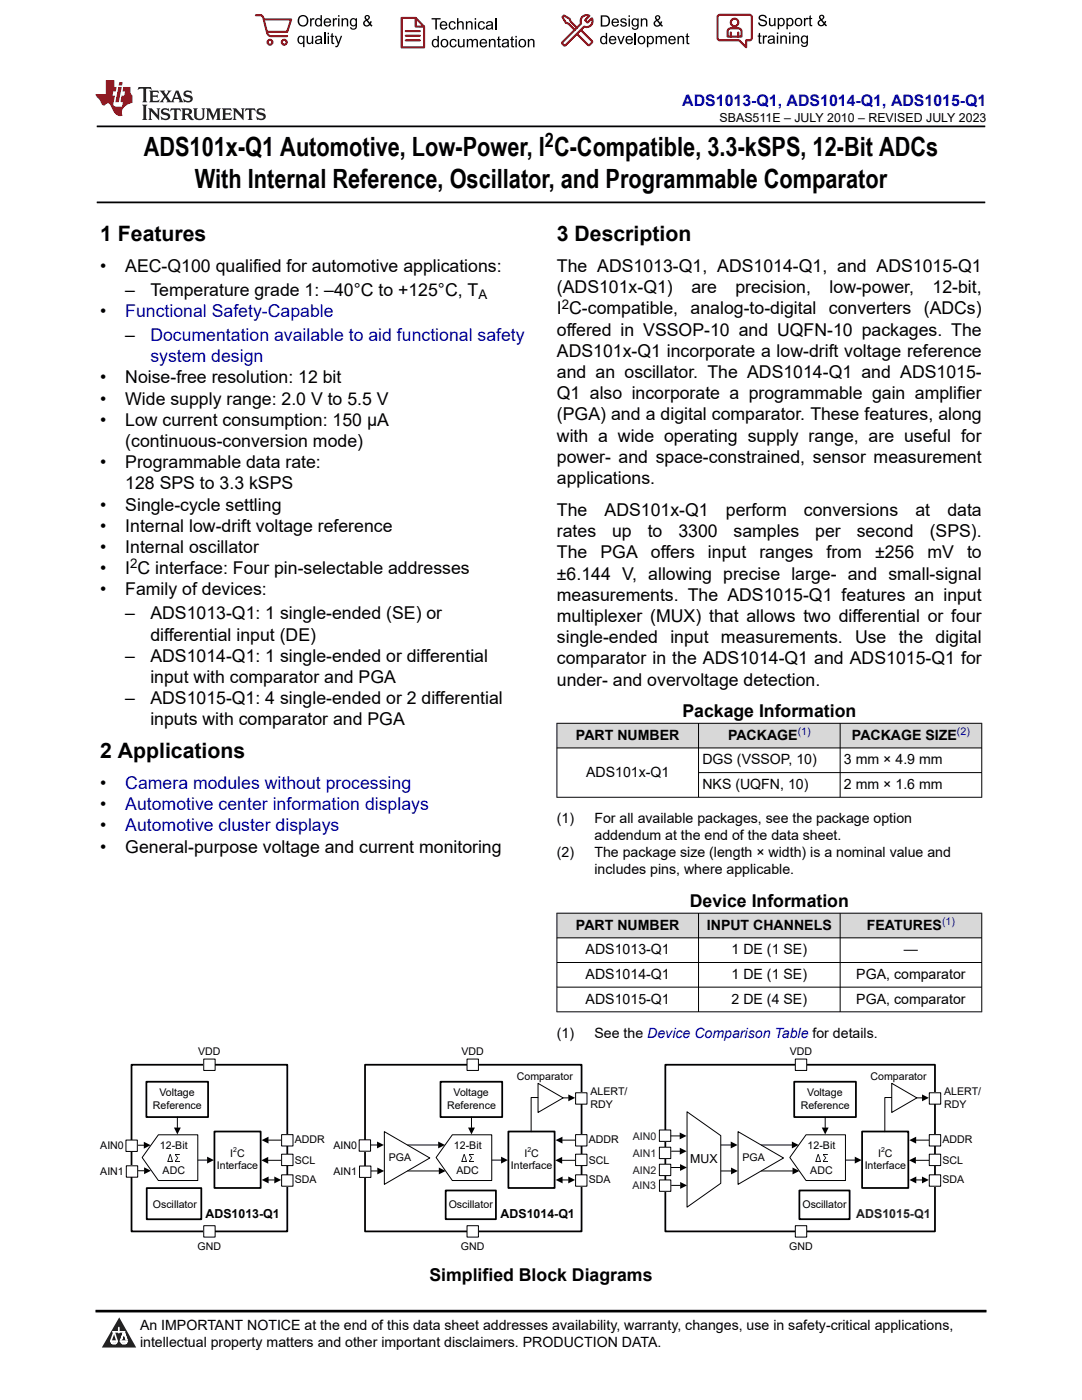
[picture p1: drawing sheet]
<svg xmlns="http://www.w3.org/2000/svg" width="216mm" height="279mm" viewBox="0 0 216 279" stroke-linecap="round" stroke-linejoin="round" font-family="sans-serif">
<path d="M19.3 25.2h177.3M19.3 40.4h177.3" fill="none" stroke="#000" stroke-width=".35"/>
<g fill="#d8d8d8">
<path d="M111.1 144.3h84.8v5h-84.8z" fill-rule="evenodd"/>
<path d="M111.2 144.4h28.1v4.8h-28.1z" fill-rule="evenodd"/>
<path d="M139.4 144.4h28.2v4.8h-28.2z" fill-rule="evenodd"/>
<path d="M167.7 144.4h28.1v4.8h-28.1z" fill-rule="evenodd"/>
</g>
<path d="M111.1 144.3h84.9M111.1 149.3h84.9M111.1 159.1h84.9M111.1 144.3v14.9M139.4 144.3v14.9M139.4 154.2h56.6M167.6 144.3v14.9M195.9 144.3v14.9" fill="none" stroke="#000" stroke-width=".2"/>
<g fill="#d8d8d8">
<path d="M111.1 182.2h84.8v5h-84.8z" fill-rule="evenodd"/>
<path d="M111.2 182.3h28.1v4.8h-28.1z" fill-rule="evenodd"/>
<path d="M139.4 182.3h28.2v4.8h-28.2z" fill-rule="evenodd"/>
<path d="M167.7 182.3h28.1v4.8h-28.1z" fill-rule="evenodd"/>
</g>
<g fill="none" stroke="#000" stroke-width=".2">
<path d="M111.1 182.2h84.9M111.1 187.2h84.9M111.1 192.1h84.9M111.1 197h84.9M111.1 182.2v19.8M139.4 182.2v19.8M167.6 182.2v19.8M195.9 182.2v19.8M111.1 201.9h84.9M26.8 233.6h2M35.4 222.9v2.1M39.2 231.5h2.1"/>
<path d="M53.5 231.6h2.9M53.6 227.5h2.9"/>
</g>
<path d="M26.2 212.5h31.1v33.3h-31.1zM72.8 212.5h43.2v33.3h-43.2zM132.8 212.5h53.8v33.3h-53.8zM29.3 237.1h10.9v6.2h-10.9z" fill="none" stroke="#000" stroke-width=".35"/>
<path d="M28.8 233l1.3 .6-1.3 .7zM34.7 225h1.4l-.7 1.4zM41.3 230.8l1.4 .7-1.4 .7zM52.2 231.6l1.3-.7v1.3zM52.2 227.5l1.4-.6v1.3z" fill="#000"/>
<path d="M40.7 211.4h2.2v2.2h-2.2z" fill-rule="evenodd" fill="#fff"/>
<path d="M40.7 211.4h2.2v2.2h-2.2z" fill="none" stroke="#000" stroke-width=".2"/>
<path d="M56.2 226.4h2.3v2.3h-2.3z" fill-rule="evenodd" fill="#fff"/>
<path d="M56.2 226.4h2.3v2.3h-2.3z" fill="none" stroke="#000" stroke-width=".2"/>
<path d="M56.2 230.3h2.3v2.3h-2.3z" fill-rule="evenodd" fill="#fff"/>
<path d="M56.2 230.3h2.3v2.3h-2.3z" fill="none" stroke="#000" stroke-width=".2"/>
<path d="M56.2 234.5h2.3v2.2h-2.3z" fill-rule="evenodd" fill="#fff"/>
<path d="M27.1 228.6h1.6M56.2 234.5h2.3v2.2h-2.3z" fill="none" stroke="#000" stroke-width=".2"/>
<path d="M28.7 227.9l1.4 .7-1.4 .6z" fill="#000"/>
<path d="M25.1 227.5h2.3v2.3h-2.3z" fill-rule="evenodd" fill="#fff"/>
<path d="M25.1 227.5h2.3v2.3h-2.3z" fill="none" stroke="#000" stroke-width=".2"/>
<path d="M25.2 232.7h2.3v2.2h-2.3z" fill-rule="evenodd" fill="#fff"/>
<path d="M25.2 232.7h2.3v2.2h-2.3z" fill="none" stroke="#000" stroke-width=".2"/>
<path d="M42.8 225.8h9.2v11.3h-9.2z" fill="none" stroke="#000" stroke-width=".35"/>
<path d="M40.7 244.6h2.2v2.3h-2.2z" fill-rule="evenodd" fill="#fff"/>
<path d="M40.7 244.6h2.2v2.3h-2.2z" fill="none" stroke="#000" stroke-width=".2"/>
<path d="M31.6 226.5h7.9v9.1h-7.9l-3.2-4.6z" fill-rule="evenodd" fill="#fff"/>
<path d="M31.6 226.5h7.9v9.1h-7.9l-3.2-4.6z" fill="none" stroke="#000" stroke-width=".2"/>
<path d="M29.2 215.9h12.3v7h-12.3zM88.9 237.6h10.1v5.7h-10.1z" fill="none" stroke="#000" stroke-width=".35"/>
<path d="M107.4 216.2l5 2.9-5 2.9z" fill="#fff"/>
<path d="M107.3 219h-1.3v6.9M107.4 216.2l5 2.9-5 2.9zM112.4 219.1h1" fill="none" stroke="#000" stroke-width=".2"/>
<path d="M113.4 218.4l1.4 .7-1.4 .7z" fill="#000"/>
<path d="M114.9 218.1h2.2v2.3h-2.2z" fill-rule="evenodd" fill="#fff"/>
<path d="M114.9 218.1h2.2v2.3h-2.2z" fill="none" stroke="#000" stroke-width=".2"/>
<path d="M76.7 225.8l9.1 5.3-9.1 5.3z" fill="#fff"/>
<path d="M76.7 225.8l9.1 5.3-9.1 5.3zM134 236.6h1.7" fill="none" stroke="#000" stroke-width=".2"/>
<path d="M135.7 235.9l1.4 .7-1.4 .7z" fill="#000"/>
<path d="M131.6 225.5h2.2v2.3h-2.2z" fill-rule="evenodd" fill="#fff"/>
<path d="M131.6 225.5h2.2v2.3h-2.2zM133.9 233h1.8" fill="none" stroke="#000" stroke-width=".2"/>
<path d="M135.7 232.3l1.4 .7-1.4 .7z" fill="#000"/>
<path d="M131.6 229h2.2v2.2h-2.2z" fill-rule="evenodd" fill="#fff"/>
<path d="M131.6 229h2.2v2.2h-2.2z" fill="none" stroke="#000" stroke-width=".2"/>
<path d="M131.6 232.3h2.2v2.3h-2.2z" fill-rule="evenodd" fill="#fff"/>
<path d="M131.6 232.3h2.2v2.3h-2.2z" fill="none" stroke="#000" stroke-width=".2"/>
<path d="M131.6 235.5h2.3v2.3h-2.3z" fill-rule="evenodd" fill="#fff"/>
<path d="M53.5 235.5h1.2M73.3 233.7h2M73.6 228.5h1.6M131.6 235.5h2.3v2.3h-2.3zM133.9 226.7h1.7M134 229.7h1.6" fill="none" stroke="#000" stroke-width=".2"/>
<path d="M52.2 235.5l1.4-.7v1.4zM54.7 234.8l1.4 .7-1.4 .7zM75.2 227.8l1.4 .7-1.4 .7zM75.3 233l1.4 .7-1.4 .7zM135.6 226l1.4 .7-1.4 .7zM135.6 229.1l1.4 .6-1.4 .7z" fill="#000"/>
<path d="M71.7 227.5h2.2v2.2h-2.2z" fill-rule="evenodd" fill="#fff"/>
<path d="M71.7 227.5h2.2v2.2h-2.2z" fill="none" stroke="#000" stroke-width=".2"/>
<path d="M71.7 232.7h2.3v2.3h-2.3z" fill-rule="evenodd" fill="#fff"/>
<path d="M71.7 232.7h2.3v2.3h-2.3zM81.3 233.7h6.3M81.3 228.5h6.1" fill="none" stroke="#000" stroke-width=".2"/>
<path d="M87.4 227.8l1.4 .7-1.4 .7zM87.6 233l1.3 .7-1.3 .7z" fill="#000"/>
<path d="M137.1 221.9l6.7 4.7v9.6l-6.7 4.7z" fill-rule="evenodd" fill="#fff"/>
<path d="M97.9 231.5h2.1M112.2 231.6h2.9M112.2 227.5h2.9M137.1 221.9l6.7 4.7v9.6l-6.7 4.7z" fill="none" stroke="#000" stroke-width=".2"/>
<path d="M100 230.8l1.3 .7-1.3 .7zM110.8 231.6l1.4-.7v1.3zM110.9 227.5l1.3-.6v1.3z" fill="#000"/>
<path d="M114.8 226.4h2.3v2.3h-2.3z" fill-rule="evenodd" fill="#fff"/>
<path d="M114.8 226.4h2.3v2.3h-2.3z" fill="none" stroke="#000" stroke-width=".2"/>
<path d="M114.8 230.3h2.3v2.3h-2.3z" fill-rule="evenodd" fill="#fff"/>
<path d="M114.8 230.3h2.3v2.3h-2.3z" fill="none" stroke="#000" stroke-width=".2"/>
<path d="M114.8 234.5h2.3v2.2h-2.3z" fill-rule="evenodd" fill="#fff"/>
<path d="M114.8 234.5h2.3v2.2h-2.3z" fill="none" stroke="#000" stroke-width=".2"/>
<path d="M101.4 225.8h9.3v11.3h-9.3z" fill="none" stroke="#000" stroke-width=".35"/>
<path d="M90.3 226.5h7.8v9.1h-7.8l-3.3-4.6z" fill-rule="evenodd" fill="#fff"/>
<path d="M90.3 226.5h7.8v9.1h-7.8l-3.3-4.6zM94.1 222.9v2.1M112.1 235.5h1.3" fill="none" stroke="#000" stroke-width=".2"/>
<path d="M93.4 225h1.4l-.7 1.4zM110.9 235.5l1.4-.7v1.4zM113.4 234.8l1.4 .7-1.4 .7z" fill="#000"/>
<path d="M87.9 215.9h12.3v7h-12.3zM159.5 237.6h10v5.7h-10z" fill="none" stroke="#000" stroke-width=".35"/>
<path d="M177.9 216.2l5 2.9-5 2.9z" fill="#fff"/>
<path d="M177.9 219h-1.3v6.9M177.9 216.2l5 2.9-5 2.9zM182.9 219.1h1.1" fill="none" stroke="#000" stroke-width=".2"/>
<path d="M184 218.4l1.3 .7-1.3 .7z" fill="#000"/>
<path d="M185.4 218.1h2.3v2.3h-2.3z" fill-rule="evenodd" fill="#fff"/>
<path d="M185.4 218.1h2.3v2.3h-2.3z" fill="none" stroke="#000" stroke-width=".2"/>
<path d="M147.3 225.8l9 5.3-9 5.3z" fill="#fff"/>
<path d="M143.9 228.5h1.9M143.9 233.7h2M147.3 225.8l9 5.3-9 5.3zM151.9 233.7h6.2M151.9 228.5h6.1M168.5 231.5h2.1M182.8 231.6h2.8M182.8 227.5h2.9" fill="none" stroke="#000" stroke-width=".2"/>
<path d="M145.8 227.8l1.4 .7-1.4 .7zM145.9 233l1.3 .7-1.3 .7zM158 227.8l1.4 .7-1.4 .7zM158.1 233l1.4 .7-1.4 .7zM170.6 230.8l1.3 .7-1.3 .7zM181.4 231.6l1.4-.7v1.3zM181.4 227.5l1.4-.6v1.3z" fill="#000"/>
<path d="M185.4 226.4h2.3v2.3h-2.3z" fill-rule="evenodd" fill="#fff"/>
<path d="M185.4 226.4h2.3v2.3h-2.3z" fill="none" stroke="#000" stroke-width=".2"/>
<path d="M185.4 230.3h2.3v2.3h-2.3z" fill-rule="evenodd" fill="#fff"/>
<path d="M185.4 230.3h2.3v2.3h-2.3z" fill="none" stroke="#000" stroke-width=".2"/>
<path d="M185.4 234.5h2.3v2.2h-2.3z" fill-rule="evenodd" fill="#fff"/>
<path d="M185.4 234.5h2.3v2.2h-2.3z" fill="none" stroke="#000" stroke-width=".2"/>
<path d="M172 225.8h9.2v11.3h-9.2z" fill="none" stroke="#000" stroke-width=".35"/>
<path d="M160.8 226.5h7.9v9.1h-7.9l-3.2-4.6z" fill-rule="evenodd" fill="#fff"/>
<path d="M160.8 226.5h7.9v9.1h-7.9l-3.2-4.6zM164.7 222.9v2.1M182.7 235.5h1.3" fill="none" stroke="#000" stroke-width=".2"/>
<path d="M164 225h1.3l-.6 1.4zM181.5 235.5l1.3-.7v1.4zM184 234.8l1.3 .7-1.3 .7z" fill="#000"/>
<path d="M158.5 215.9h12.3v7h-12.3z" fill="none" stroke="#000" stroke-width=".35"/>
<path d="M93.2 211.4h2.3v2.2h-2.3z" fill-rule="evenodd" fill="#fff"/>
<path d="M93.2 211.4h2.3v2.2h-2.3z" fill="none" stroke="#000" stroke-width=".2"/>
<path d="M93.2 244.6h2.3v2.3h-2.3z" fill-rule="evenodd" fill="#fff"/>
<path d="M93.2 244.6h2.3v2.3h-2.3z" fill="none" stroke="#000" stroke-width=".2"/>
<path d="M158.7 211.4h2.3v2.2h-2.3z" fill-rule="evenodd" fill="#fff"/>
<path d="M158.7 211.4h2.3v2.2h-2.3z" fill="none" stroke="#000" stroke-width=".2"/>
<path d="M158.7 244.6h2.3v2.3h-2.3z" fill-rule="evenodd" fill="#fff"/>
<path d="M158.7 244.6h2.3v2.3h-2.3z" fill="none" stroke="#000" stroke-width=".2"/>
<path d="M0 0h215.9v23.8h-215.9z" fill-rule="evenodd" fill="#fff"/>
<path d="M27.7 17.4l-.2 .6 .5-.3h.6v.1v2.2l-.2 .4h1l-.2-.4v-2.2v-.1h.5l.5 .3-.1-.6zM29.8 18.1l.2 .4v1.5l-.2 .4h1.9l.1-.6a1.08 1.08 0 0 1-1.3 .2v-.7h.6l.4 .2v-.6l-.4 .2h-.6v-.6l.2-.1a1 1 0 0 1 1 .2l-.1-.5zM31.8 18.1l1 1.1-1 1.2h.9l-.2-.2 .4-.7 .5 .7-.2 .2h1.6l-.2-.2 .1-.4h1l.1 .4-.1 .2h.9l-.2-.3-.8-2h-.5l-1 2.2-.8-1.1 .9-1.1h-.8l.2 .2-.5 .7-.3-.7 .1-.2zM35.2 18.5l.4 1h-.8zM36.8 18.2a.65 .65 0 0 0-.2 .7 .65 .65 0 0 0 .6 .5l.7 .2 .1 .2a.79 .79 0 0 1-.7 .4 .79 .79 0 0 1-.7-.5l.1 .7 .2-.1a.93 .93 0 0 0 1.1 .1 .93 .93 0 0 0 .4-1 1.46 1.46 0 0 0-1.2-.6l-.1-.3a1.09 1.09 0 0 1 1.2 .2l-.2-.6-.1 .1-.6-.2zM28.4 20.9l.2 .4v2.3l-.2 .3h1l-.2-.3v-2.3l.2-.4zM29.6 21.6l.2 .4v1.6l-.2 .3h.8l-.3-.3v-1.4l1.7 1.8v-2l.2-.4h-.8l.2 .2 .1 1.1-1.2-1.3zM32.3 21.8a.65 .65 0 0 0-.2 .7 .65 .65 0 0 0 .7 .4l.6 .2 .1 .2a.79 .79 0 0 1-.7 .4 .79 .79 0 0 1-.7-.5l.1 .7 .2-.1a.93 .93 0 0 0 1.1 .1 .93 .93 0 0 0 .4-.9 1.46 1.46 0 0 0-1.2-.6l-.1-.4a1.09 1.09 0 0 1 1.2 .2l-.2-.6-.1 .1-.6-.1zM34.1 21.6l-.1 .7a.63 .63 0 0 1 .7-.4l.1 1.7-.3 .3h1l-.2-.3v-1.7a.66 .66 0 0 1 .8 .4l-.1-.7zM36.2 21.6l.2 .4v1.6l-.2 .3h.9l-.2-.2v-.7h.5l.1 .2a.79 .79 0 0 0 1.2 .6l-1-.9a.61 .61 0 0 0 .6-.6 .61 .61 0 0 0-.5-.6zM36.9 21.9h.2a.47 .47 0 0 1 .5 .1 .47 .47 0 0 1 .1 .5l-.2 .2h-.6zM38.5 21.6l.2 .2a2.27 2.27 0 0 0 .4 2 1.04 1.04 0 0 0 1.7-.7v-1.3l.2-.2h-.8l.2 .4v1.1a.6 .6 0 0 1-.6 .6 .6 .6 0 0 1-.6-.6v-1.1l.3-.4zM41.1 21.6l.2 .4v1.6l-.2 .3h.7l-.2-.3v-1.5l.9 1.9 .8-1.9v1.5l-.2 .3h1l-.3-.3v-1.6l.3-.4h-.8l-.7 1.5-.7-1.5zM44.3 21.6l.2 .4v1.6l-.2 .3h1.9l.1-.5a1.09 1.09 0 0 1-1.3 .1v-.6h.6l.4 .1v-.6l-.4 .2h-.6v-.6l.2-.1a1.01 1.01 0 0 1 1 .3l-.1-.6zM46.4 21.6l.3 .4v1.6l-.3 .3h.8l-.2-.3v-1.4l1.6 1.8v-2l.2-.4h-.7l.2 .2v1.1l-1.2-1.3zM49 21.6l-.1 .7a.63 .63 0 0 1 .8-.4v1.7l-.3 .3h1l-.2-.3v-1.7a.66 .66 0 0 1 .8 .4l-.1-.7zM51.4 21.8a.65 .65 0 0 0-.2 .7 .65 .65 0 0 0 .6 .4l.6 .2 .2 .2a.79 .79 0 0 1-.8 .4 .79 .79 0 0 1-.6-.5l.1 .7 .2-.1a.93 .93 0 0 0 1 .1 .93 .93 0 0 0 .5-.9 1.46 1.46 0 0 0-1.3-.6l-.1-.4a1.09 1.09 0 0 1 1.3 .2l-.2-.6-.2 .1-.5-.1z" fill="#231f20"/>
<path d="M21.1 16v2.8h-2.1l.1 .3 .9 1a.95 .95 0 0 0 .9 .9 .59 .59 0 0 1 .6-.4 .59 .59 0 0 1 .5 .4l.4 .8a1.59 1.59 0 0 0 2.1 1.3 1.61 1.61 0 0 1 1-2.2l1-.4-.1-1.5a1.59 1.59 0 0 1-.4-1.6h-1.4l-.2 .9h.5l-.1 .8h-.5l-.2 1v.2l.4 .1-.2 .9h-.6a.73 .73 0 0 1-1.1-.7l.3-1.5h-.5l.2-.8h.5l.2-.9h-.5v-1.4zM23.6 17.4l-.6 3h.7l.6-3zM23.8 16.4l-.1 .7h.7l.1-.7z" fill="#ed1c24"/>
<g fill="#000">
<path d="M59.4 4.2a1.12 1.12 0 0 1 2.2 0 1.12 1.12 0 0 1-2.2 0zM59.9 3.5a.89 .89 0 0 0-.1 1.1 .89 .89 0 0 0 1.1 .4 .88 .88 0 0 0 .3-1.3 .88 .88 0 0 0-1.3-.2z" fill-rule="evenodd"/>
<path d="M59.5 7.3l.5-.2 .5 .3v-.3h.3v2.3h-.3v-.8a.74 .74 0 0 1-1 0 .74 .74 0 0 1-.1-1zM59.8 7.5a.57 .57 0 0 0-.2 .7 .57 .57 0 0 0 .8 .2 .57 .57 0 0 0 .1-.7 .57 .57 0 0 0-.7-.2z" fill-rule="evenodd"/>
<path d="M61.9 3.6h.2v.3l.2-.2 .3-.1 .2 .1-.1 .3a.36 .36 0 0 0-.5 0 .36 .36 0 0 0 0 .4v.9h-.3z" fill-rule="evenodd"/>
<path d="M61.2 7.1h.3v.9a.41 .41 0 0 0 .4 .6 .41 .41 0 0 0 .3-.6v-.9h.3v1.7h-.2v-.3a.58 .58 0 0 1-.7 .3 .58 .58 0 0 1-.4-.6z" fill-rule="evenodd"/>
<path d="M63 3.8l.5-.2 .5 .2v-.8h.2v2.3h-.2v-.2a.75 .75 0 0 1-1-.1 .75 .75 0 0 1-.1-1zM63.2 4a.57 .57 0 0 0-.1 .7 .57 .57 0 0 0 .8 .2 .57 .57 0 0 0 .1-.7 .57 .57 0 0 0-.8-.2z" fill-rule="evenodd"/>
<path d="M63 7.3a.74 .74 0 0 1 1-.1 .74 .74 0 0 1 .3 .9v.7h-.3v-.2a.57 .57 0 0 1-.8 .2 .57 .57 0 0 1-.2-.8l1-.3a.41 .41 0 0 0-.4-.4 .41 .41 0 0 0-.4 .4l-.3-.1zM63.2 8.2a.35 .35 0 0 0 .2 .5 .35 .35 0 0 0 .5-.3l.1-.4z" fill-rule="evenodd"/>
<path d="M65.4 6.5h.3v.3h-.3zM65.4 7.1h.3v1.7h-.3z" fill-rule="evenodd"/>
<path d="M64.8 3.8a.76 .76 0 0 1 .9-.1 .76 .76 0 0 1 .4 .8h-1.2a.47 .47 0 0 0 .3 .6 .47 .47 0 0 0 .6-.4l.3 .1a.82 .82 0 0 1-1.3 .3 .82 .82 0 0 1 0-1.3zM65 4l-.1 .3h.9l-.3-.4z" fill-rule="evenodd"/>
<path d="M66.4 3.6h.3v.3l.1-.2 .4-.1 .1 .1-.1 .3a.36 .36 0 0 0-.4 0 .36 .36 0 0 0-.1 .4v.9h-.3z" fill-rule="evenodd"/>
<path d="M66.1 6.7l.3-.1v.5h.3v.3h-.3v.9l.1 .2h.2v.3a.41 .41 0 0 1-.4-.1 .41 .41 0 0 1-.2-.4v-.9h-.2v-.3h.2z" fill-rule="evenodd"/>
<path d="M66.8 7.1h.3l.4 1.4 .5-1.4h.3l-.6 1.7a.57 .57 0 0 1-.8 .6v-.3a.37 .37 0 0 0 .5-.3z" fill-rule="evenodd"/>
<path d="M67.5 3h.2v.3h-.2zM67.5 3.6h.2v1.7h-.2z" fill-rule="evenodd"/>
<path d="M68.2 3.6h.2v.3a.58 .58 0 0 1 .7-.3 .58 .58 0 0 1 .4 .7v1h-.3v-1a.4 .4 0 0 0-.4-.5 .4 .4 0 0 0-.4 .6v.9h-.2z" fill-rule="evenodd"/>
<path d="M70 3.8l.5-.2 .5 .2v-.2h.2v1.5a.71 .71 0 0 1-.5 .8 .71 .71 0 0 1-.8-.5h.2a.46 .46 0 0 0 .6 .3 .46 .46 0 0 0 .3-.6 .78 .78 0 0 1-1.1-.2 .78 .78 0 0 1 .1-1.1zM70.2 4a.53 .53 0 0 0-.1 .8 .53 .53 0 0 0 .8 0 .54 .54 0 0 0 0-.7 .54 .54 0 0 0-.7-.1z" fill-rule="evenodd"/>
<path d="M72.9 3.1a.53 .53 0 0 1 .8 .1 .53 .53 0 0 1-.3 .8l.4 .5 .1-.3 .3 .1-.2 .5 .3 .3-.2 .2-.3-.3a.71 .71 0 0 1-1.2 .1 .71 .71 0 0 1 .4-1.1l-.3-.5zM73 3.5a.3 .3 0 0 0 .6 0 .3 .3 0 0 0-.6 0zM72.9 4.3a.45 .45 0 0 0 0 .7 .45 .45 0 0 0 .7-.2l-.5-.6z" fill-rule="evenodd"/>
<path d="M86.1 3.6h1.8v.3h-.7v2h-.3v-2h-.8z" fill-rule="evenodd"/>
<path d="M86.3 8l.5-.2 .5 .2v-.8h.3v2.2h-.3v-.2a.76 .76 0 0 1-1 0 .76 .76 0 0 1-.1-1zM86.6 8.1a.58 .58 0 0 0-.2 .8 .58 .58 0 0 0 .8 .2 .58 .58 0 0 0 .1-.8 .58 .58 0 0 0-.7-.2z" fill-rule="evenodd"/>
<path d="M88.2 7.9a.81 .81 0 0 1 1.1 .2 .81 .81 0 0 1-.2 1.1 .81 .81 0 0 1-1.1-.1l-.1-.8zM88.3 8.1a.57 .57 0 0 0 0 .9 .57 .57 0 0 0 .8 0 .57 .57 0 0 0 0-.8 .57 .57 0 0 0-.8-.1z" fill-rule="evenodd"/>
<path d="M88 4.4a.77 .77 0 0 1 .9-.1 .77 .77 0 0 1 .4 .8h-1.3a.48 .48 0 0 0 .4 .6 .48 .48 0 0 0 .6-.3h.3a.83 .83 0 0 1-1.3 .4 .83 .83 0 0 1 0-1.4zM88.2 4.6l-.2 .3h1l-.3-.4z" fill-rule="evenodd"/>
<path d="M89.7 4.4a.7 .7 0 0 1 1.2 .3l-.2 .1a.45 .45 0 0 0-.6-.3 .45 .45 0 0 0-.3 .6 .45 .45 0 0 0 .3 .6 .45 .45 0 0 0 .6-.4h.3a.76 .76 0 0 1-1.1 .6 .76 .76 0 0 1-.3-1.1z" fill-rule="evenodd"/>
<path d="M89.9 8a.7 .7 0 0 1 1.2 .3h-.3a.45 .45 0 0 0-.5-.3 .45 .45 0 0 0-.3 .6 .45 .45 0 0 0 .3 .6 .45 .45 0 0 0 .6-.4l.2 .1a.76 .76 0 0 1-1 .5 .76 .76 0 0 1-.4-1.1z" fill-rule="evenodd"/>
<path d="M91.2 3.6h.3v.8a.59 .59 0 0 1 .7-.2 .59 .59 0 0 1 .3 .7v1h-.2v-1a.4 .4 0 0 0-.5-.4 .4 .4 0 0 0-.3 .5v.9h-.3z" fill-rule="evenodd"/>
<path d="M91.4 7.8h.2v.9a.41 .41 0 0 0 .5 .5 .41 .41 0 0 0 .3-.5v-.9h.3v1.6h-.3v-.2a.58 .58 0 0 1-.7 .3 .58 .58 0 0 1-.3-.7z" fill-rule="evenodd"/>
<path d="M93 4.2h.2v.3a.59 .59 0 0 1 .7-.3 .59 .59 0 0 1 .4 .7v1h-.3v-1a.41 .41 0 0 0-.4-.5 .41 .41 0 0 0-.4 .6v.9h-.2z" fill-rule="evenodd"/>
<path d="M93.1 7.8h.3v.2a.56 .56 0 0 1 1 0 .54 .54 0 0 1 .6-.2 .54 .54 0 0 1 .4 .5v1.1h-.3v-1a.34 .34 0 0 0-.3-.4 .34 .34 0 0 0-.4 .3v1.1h-.3v-1a.38 .38 0 0 0-.5-.4 .38 .38 0 0 0-.2 .6v.8h-.3z" fill-rule="evenodd"/>
<path d="M94.7 3.6h.3v.3h-.3zM94.7 4.2h.3v1.7h-.3z" fill-rule="evenodd"/>
<path d="M95.5 4.4a.7 .7 0 0 1 1.3 .3l-.3 .1a.45 .45 0 0 0-.6-.3 .45 .45 0 0 0-.3 .6 .45 .45 0 0 0 .3 .6 .45 .45 0 0 0 .6-.4h.3a.76 .76 0 0 1-1.1 .6 .76 .76 0 0 1-.3-1.1z" fill-rule="evenodd"/>
<path d="M95.9 8a.77 .77 0 0 1 .9-.2 .77 .77 0 0 1 .4 .9h-1.2a.48 .48 0 0 0 .3 .5 .48 .48 0 0 0 .6-.3h.3a.83 .83 0 0 1-1.3 .4 .83 .83 0 0 1 0-1.3zM96.1 8.1l-.1 .4h.9l-.2-.5z" fill-rule="evenodd"/>
<path d="M97.5 7.8h.3v.2a.59 .59 0 0 1 .7-.2 .59 .59 0 0 1 .4 .6v1h-.3v-1a.41 .41 0 0 0-.5-.4 .41 .41 0 0 0-.3 .5v.9h-.3z" fill-rule="evenodd"/>
<path d="M97.1 4.4a.74 .74 0 0 1 1-.1 .74 .74 0 0 1 .3 .9v.7h-.3v-.2a.59 .59 0 0 1-.8 .2 .59 .59 0 0 1-.3-.8l1.1-.3a.42 .42 0 0 0-.4-.4 .42 .42 0 0 0-.5 .4l-.2-.1zM97.3 5.3a.36 .36 0 0 0 .2 .5 .36 .36 0 0 0 .5-.2l.1-.5z" fill-rule="evenodd"/>
<path d="M99.4 7.4l.2-.2v.6h.3v.2h-.3v1l.1 .2h.2l.1 .2a.41 .41 0 0 1-.5 0 .41 .41 0 0 1-.1-.4v-1h-.2v-.2h.2z" fill-rule="evenodd"/>
<path d="M100.3 8a.74 .74 0 0 1 .9-.2 .74 .74 0 0 1 .3 .9l.1 .7h-.3v-.2a.59 .59 0 0 1-.8 .3 .59 .59 0 0 1-.3-.8l1-.3a.42 .42 0 0 0-.3-.4 .42 .42 0 0 0-.5 .3h-.3zM100.5 8.8a.36 .36 0 0 0 .1 .5 .36 .36 0 0 0 .5-.2l.2-.5z" fill-rule="evenodd"/>
<path d="M102 7.4l.3-.2v.6h.3v.2h-.3v1l.1 .2h.2v.2a.41 .41 0 0 1-.5 0 .41 .41 0 0 1-.1-.4v-1h-.2v-.2h.2z" fill-rule="evenodd"/>
<path d="M102.8 7.2h.3v.3h-.3zM102.8 7.8h.3v1.6h-.3z" fill-rule="evenodd"/>
<path d="M103.7 7.9a.81 .81 0 0 1 1.1 .2 .81 .81 0 0 1-.1 1.1 .81 .81 0 0 1-1.2-.1v-.8zM103.9 8.1a.57 .57 0 0 0-.1 .9 .57 .57 0 0 0 .8 0 .57 .57 0 0 0 0-.8 .57 .57 0 0 0-.7-.1z" fill-rule="evenodd"/>
<path d="M105.3 7.8h.3v.2a.59 .59 0 0 1 .7-.2 .59 .59 0 0 1 .4 .6v1h-.3v-1a.41 .41 0 0 0-.5-.4 .41 .41 0 0 0-.3 .5v.9h-.3z" fill-rule="evenodd"/>
<path d="M119.9 3.1h.7a1.12 1.12 0 0 1 1.1 1.1 1.12 1.12 0 0 1-1 1.1h-.8zM120.2 3.3v1.7h.4a.86 .86 0 0 0 .8-.8 .86 .86 0 0 0-.8-.9z" fill-rule="evenodd"/>
<path d="M119.9 7.4l.5-.3 .5 .3v-.8h.2v2.2h-.2v-.2a.75 .75 0 0 1-1 0 .75 .75 0 0 1-.1-1zM120.1 7.5a.57 .57 0 0 0-.1 .8 .57 .57 0 0 0 .8 .2 .57 .57 0 0 0 .1-.8 .57 .57 0 0 0-.8-.2z" fill-rule="evenodd"/>
<path d="M121.7 7.4a.76 .76 0 0 1 .9-.2 .76 .76 0 0 1 .4 .9h-1.2a.47 .47 0 0 0 .3 .5 .47 .47 0 0 0 .6-.3h.3a.82 .82 0 0 1-1.3 .4 .82 .82 0 0 1 0-1.3zM121.9 7.5l-.1 .3h.9l-.3-.4z" fill-rule="evenodd"/>
<path d="M122.2 3.9a.76 .76 0 0 1 .9-.2 .76 .76 0 0 1 .4 .9h-1.2a.47 .47 0 0 0 .4 .5 .47 .47 0 0 0 .5-.3h.3a.82 .82 0 0 1-1.3 .4 .82 .82 0 0 1 0-1.3zM122.5 4l-.2 .3h.9l-.2-.4z" fill-rule="evenodd"/>
<path d="M123.9 3.8a.71 .71 0 0 1 1.1 .3h-.2a.32 .32 0 0 0-.4-.3 .32 .32 0 0 0-.3 .4h.1a.75 .75 0 0 1 .9 .8 .72 .72 0 0 1-.7 .3 .72 .72 0 0 1-.7-.5h.3a.36 .36 0 0 0 .4 .4 .36 .36 0 0 0 .3-.5 .8 .8 0 0 1-.9-.7z" fill-rule="evenodd"/>
<path d="M123.2 7.2h.3l.4 1.3 .5-1.3h.3l-.7 1.6h-.2z" fill-rule="evenodd"/>
<path d="M125.4 3.1h.3v.3h-.3zM125.4 3.7h.3v1.6h-.3z" fill-rule="evenodd"/>
<path d="M125 7.4a.76 .76 0 0 1 .9-.2 .76 .76 0 0 1 .4 .9h-1.2a.47 .47 0 0 0 .3 .5 .47 .47 0 0 0 .6-.3h.3a.82 .82 0 0 1-1.3 .4 .82 .82 0 0 1 0-1.3zM125.2 7.5l-.1 .3h.9l-.2-.4z" fill-rule="evenodd"/>
<path d="M126.2 3.9l.5-.3 .5 .3v-.2h.2v1.4a.71 .71 0 0 1-.5 .8 .71 .71 0 0 1-.8-.5l.2 .1a.46 .46 0 0 0 .6 .2 .46 .46 0 0 0 .3-.6 .78 .78 0 0 1-1.1-.1 .78 .78 0 0 1 .1-1.1zM126.4 4a.53 .53 0 0 0-.1 .8 .53 .53 0 0 0 .8 0 .54 .54 0 0 0 0-.7 .54 .54 0 0 0-.7-.1z" fill-rule="evenodd"/>
<path d="M127.5 7.3a.8 .8 0 0 1 1.1 .2 .8 .8 0 0 1-.1 1.1 .8 .8 0 0 1-1.2-.1v-.8zM127.7 7.5a.56 .56 0 0 0-.1 .9 .56 .56 0 0 0 .8-.1 .56 .56 0 0 0 0-.7 .56 .56 0 0 0-.7-.1z" fill-rule="evenodd"/>
<path d="M127.9 3.7h.2v.2a.58 .58 0 0 1 .7-.2 .58 .58 0 0 1 .4 .6v1h-.3v-1a.4 .4 0 0 0-.4-.4 .4 .4 0 0 0-.4 .5v.9h-.2z" fill-rule="evenodd"/>
<path d="M129.1 7.2h.2v.2a.72 .72 0 0 1 1-.1 .72 .72 0 0 1 .2 1 .64 .64 0 0 1-.5 .5 .64 .64 0 0 1-.6-.2v.8h-.3zM129.5 7.5a.56 .56 0 0 0-.2 .8 .56 .56 0 0 0 .8 .2 .56 .56 0 0 0 .1-.8 .56 .56 0 0 0-.7-.2z" fill-rule="evenodd"/>
<path d="M130.8 7.2h.3v.2a.55 .55 0 0 1 .9 0 .53 .53 0 0 1 .6-.3 .53 .53 0 0 1 .4 .6v1.1h-.2v-1a.34 .34 0 0 0-.3-.4 .34 .34 0 0 0-.4 .3v1.1h-.3v-1a.37 .37 0 0 0-.5-.4 .37 .37 0 0 0-.2 .6v.8h-.3z" fill-rule="evenodd"/>
<path d="M130.8 3.2a.53 .53 0 0 1 .9 .1 .53 .53 0 0 1-.4 .8l.4 .5 .2-.4 .2 .1-.2 .5 .4 .3-.2 .3-.3-.4a.71 .71 0 0 1-1.2 .1 .71 .71 0 0 1 .3-1.1l-.2-.5zM130.9 3.6a.3 .3 0 0 0 .6 0 .3 .3 0 0 0-.6 0zM130.9 4.3a.45 .45 0 0 0 0 .7 .45 .45 0 0 0 .7-.2l-.5-.6z" fill-rule="evenodd"/>
<path d="M133.6 7.4a.76 .76 0 0 1 .9-.2 .76 .76 0 0 1 .3 .9h-1.2a.47 .47 0 0 0 .4 .5 .47 .47 0 0 0 .6-.3h.2a.82 .82 0 0 1-1.2 .4 .82 .82 0 0 1 0-1.3zM133.8 7.5l-.2 .3h1l-.3-.4z" fill-rule="evenodd"/>
<path d="M135.2 7.2h.2v.2a.58 .58 0 0 1 .7-.2 .58 .58 0 0 1 .4 .6v1h-.3v-1a.4 .4 0 0 0-.4-.4 .4 .4 0 0 0-.3 .5v.9h-.3z" fill-rule="evenodd"/>
<path d="M137 6.8l.3-.2v.6h.2v.2h-.2v1v.2h.2l.1 .2a.41 .41 0 0 1-.5 0 .41 .41 0 0 1-.1-.5v-.9h-.2v-.2h.2z" fill-rule="evenodd"/>
<path d="M151.6 3.1a.88 .88 0 0 1 1.4 .5h-.3a.49 .49 0 0 0-.5-.5 .49 .49 0 0 0-.5 .6l.1 .1a1.06 1.06 0 0 1 1.2 1 .95 .95 0 0 1-.9 .4 .95 .95 0 0 1-.8-.7h.3a.58 .58 0 0 0 .6 .5 .58 .58 0 0 0 .5-.6l-.2-.1a.95 .95 0 0 1-1.1-.9z" fill-rule="evenodd"/>
<path d="M151.4 6.7l.3-.2v.6h.2v.2h-.2v1v.2h.2l.1 .2a.41 .41 0 0 1-.5 0 .41 .41 0 0 1-.1-.5v-.9h-.2v-.2h.2z" fill-rule="evenodd"/>
<path d="M152.2 7.1h.3v.2l.1-.2h.4h.1l-.1 .3a.36 .36 0 0 0-.4 0 .36 .36 0 0 0-.1 .5v.8h-.3z" fill-rule="evenodd"/>
<path d="M153.3 7.3a.74 .74 0 0 1 1-.2 .74 .74 0 0 1 .3 .9l.1 .7h-.3l-.1-.2a.57 .57 0 0 1-.8 .3 .57 .57 0 0 1-.1-.9l.9-.2a.41 .41 0 0 0-.4-.4 .41 .41 0 0 0-.4 .3h-.3zM153.5 8.1a.35 .35 0 0 0 .2 .5 .35 .35 0 0 0 .5-.2l.1-.5z" fill-rule="evenodd"/>
<path d="M153.4 3.6h.3v.9a.41 .41 0 0 0 .4 .5 .41 .41 0 0 0 .4-.5v-.9h.2v1.6h-.2v-.2a.58 .58 0 0 1-.7 .2 .58 .58 0 0 1-.4-.6z" fill-rule="evenodd"/>
<path d="M155 6.5h.3v.3h-.3zM155 7.1h.3v1.6h-.3z" fill-rule="evenodd"/>
<path d="M155.2 3.6h.2v.2a.72 .72 0 0 1 1-.1 .72 .72 0 0 1 .2 1 .64 .64 0 0 1-.5 .5 .64 .64 0 0 1-.6-.2v.8h-.3zM155.6 3.9a.56 .56 0 0 0-.2 .8 .56 .56 0 0 0 .8 .2 .56 .56 0 0 0 .1-.8 .56 .56 0 0 0-.7-.2z" fill-rule="evenodd"/>
<path d="M155.7 7.1h.3v.2a.58 .58 0 0 1 .7-.2 .58 .58 0 0 1 .3 .6v1h-.3v-1a.4 .4 0 0 0-.4-.4 .4 .4 0 0 0-.3 .5v.9h-.3z" fill-rule="evenodd"/>
<path d="M156.9 3.6h.3v.2a.72 .72 0 0 1 .9-.1 .72 .72 0 0 1 .2 1 .64 .64 0 0 1-.4 .5 .64 .64 0 0 1-.7-.2v.8h-.3zM157.3 3.9a.56 .56 0 0 0-.1 .8 .56 .56 0 0 0 .7 .2 .56 .56 0 0 0 .2-.8 .56 .56 0 0 0-.8-.2z" fill-rule="evenodd"/>
<path d="M157.4 6.5h.3v.3h-.3zM157.4 7.1h.3v1.6h-.3z" fill-rule="evenodd"/>
<path d="M158.1 7.1h.3v.2a.58 .58 0 0 1 .7-.2 .58 .58 0 0 1 .4 .6v1h-.3v-1a.4 .4 0 0 0-.5-.4 .4 .4 0 0 0-.3 .5v.9h-.3z" fill-rule="evenodd"/>
<path d="M158.8 3.7a.8 .8 0 0 1 1.1 .2 .8 .8 0 0 1-.1 1.1 .8 .8 0 0 1-1.1-.1l-.1-.8zM159 3.9a.56 .56 0 0 0-.1 .9 .56 .56 0 0 0 .9 0 .56 .56 0 0 0-.1-.8 .56 .56 0 0 0-.7-.1z" fill-rule="evenodd"/>
<path d="M160 7.3l.5-.2 .5 .2v-.2h.2v1.4a.71 .71 0 0 1-.5 .9 .71 .71 0 0 1-.9-.5h.3a.46 .46 0 0 0 .6 .2 .46 .46 0 0 0 .2-.6 .78 .78 0 0 1-1-.1 .78 .78 0 0 1 .1-1.1zM160.2 7.4a.53 .53 0 0 0-.1 .8 .53 .53 0 0 0 .8 0 .54 .54 0 0 0 0-.7 .54 .54 0 0 0-.7-.1z" fill-rule="evenodd"/>
<path d="M160.4 3.6h.3v.2l.1-.2h.4h.1l-.1 .3a.36 .36 0 0 0-.4 0 .36 .36 0 0 0-.1 .5v.8h-.3z" fill-rule="evenodd"/>
<path d="M161.5 3.2l.3-.2v.6h.3v.2h-.3v1v.2h.3v.2a.41 .41 0 0 1-.5 0 .41 .41 0 0 1-.1-.5v-.9h-.2v-.2h.2z" fill-rule="evenodd"/>
<path d="M163.6 3.1a.53 .53 0 0 1 .8 .1 .53 .53 0 0 1-.3 .8l.4 .5 .1-.3h.3l-.2 .5 .3 .3-.2 .3-.3-.3a.71 .71 0 0 1-1.2 .1 .71 .71 0 0 1 .4-1.2l-.3-.5zM163.7 3.5a.3 .3 0 0 0 .5 0 .3 .3 0 0 0-.5 0zM163.6 4.2a.45 .45 0 0 0 0 .8 .45 .45 0 0 0 .7-.3l-.5-.6z" fill-rule="evenodd"/>
</g>
<path d="M64.8 6.5v2.3M98.9 3.6v2.3M126.8 6.6v2.2" fill="none" stroke="#000" stroke-width=".28"/>
<g fill="none" stroke="#de0000" stroke-width=".42">
<path d="M51.1 3l1 .1a1.4 1.4 0 0 1 .6 1.2l.7 2.5a.95 .95 0 0 0 1.1 .4h2.8M52.7 3.9h5.4l-.8 2.4h-4M80.1 3.6h2.8v1.7h1.7v4.2h-4.5zM81 7.1h2.8M81 6.2h2.8M81 8.1h2.8M82.9 3.6l1.7 1.7M115.1 5.5l-1.3-1.2-.1-.5-1.2-.7-.3 .3 .7 1.1 .5 .2 1.3 1.3M115.9 6l2.2 2.2v.3l-.5 .5h-.3l-2.2-2.2zM115.9 6l.7-.7a1.19 1.19 0 0 0 1.3-.3 1.19 1.19 0 0 0 .2-1.4l-.9 .9-.4-.5 .8-.8a1.19 1.19 0 0 0-1.4 .1 1.19 1.19 0 0 0-.2 1.4l-3.8 3.7v.3l.3 .3h.3l2.3-2.2M143.2 3.2l.4-.2h6l.4 .2v4.4l-.2 .4-.9 .1v1.3l-1.4-1.3h-3.9l-.4-.3zM145.4 5.8l.4-.1h1.6a.61 .61 0 0 1 .6 .6v1h-2.8v-1z"/>
<path d="M145.8 6.5v.8M147.3 6.5v.8"/>
<circle cx="53.9" cy="8.4" r=".49"/>
<circle cx="56.7" cy="8.4" r=".49"/>
<circle cx="146.6" cy="4.5" r=".75"/>
</g>
<path d="M0 261.4h215.9v18h-215.9z" fill-rule="evenodd" fill="#fff"/>
<path d="M23.8 262.9l3.4 6h-6.9z" fill="#231f20"/>
<path d="M22.1 267.7h1.3l-.4 .5h-.3a.55 .55 0 0 1-.6-.5z" fill-rule="evenodd" fill="#fff"/>
<path d="M22.1 267.7h1.3l-.4 .5h-.3a.55 .55 0 0 1-.6-.5z" fill="none" stroke="#231f20" stroke-width=".34"/>
<path d="M22.1 267.7h1.3l-.4 .5h-.5zM22.6 265.8h.1M22.6 265.8h2.3zM23.7 265.9h.1M23.7 264.9v1zM24 267.7h.1" fill="none" stroke="#fff" stroke-width=".34"/>
<path d="M24.7 265.8l-.7 1.9z" fill="#fff"/>
<path d="M24.7 265.8l-.7 1.9z" fill="none" stroke="#fff" stroke-width=".34"/>
<path d="M24.7 265.8l.7 1.9z" fill="#fff"/>
<path d="M22.8 265.8l-.7 1.9zM22.8 265.8l.6 1.9zM24.7 265.8l.7 1.9zM25.3 267.7h.1" fill="none" stroke="#fff" stroke-width=".34"/>
<path d="M24.1 267.7h1.3a.65 .65 0 0 1-.6 .5 .65 .65 0 0 1-.7-.5z" fill-rule="evenodd" fill="#fff"/>
<path d="M24.1 267.7h1.3a.65 .65 0 0 1-.6 .5 .65 .65 0 0 1-.7-.5z" fill="none" stroke="#231f20" stroke-width=".34"/>
<path d="M24 267.7h.1M24.1 267.7h1.3l-.4 .5h-.5z" fill="none" stroke="#fff" stroke-width=".34"/>
<path d="M19 261.7h177.8" fill="none" stroke="#000" stroke-width=".53"/>
<g font-size="5.3">
<text x="28.7" y="31.2">ADS101x-Q1 Automotive, Low-Power, I C-Compatible, 3.3-kSPS, 12-Bit ADCs</text>
<text x="38.9" y="37.5">With Internal Reference, Oscillator, and Programmable Comparator</text>
</g>
<g font-size="4.2">
<text x="20" y="48.1">1 Features</text>
<text x="111.1" y="48.1">3 Description</text>
<text x="20" y="151.3">2 Applications</text>
</g>
<text font-size="4" x="108.7" y="29.4">2</text>
<g font-size="3.5">
<text x="20" y="54.3">•</text>
<text x="25" y="54.3">AEC-Q100 qualified for automotive applications:</text>
<text x="25" y="59">–</text>
<text x="30" y="59">Temperature grade 1: –40°C to +125°C, T</text>
<text x="111.1" y="54.3">The ADS1013-Q1, ADS1014-Q1, and ADS1015-Q1</text>
<text x="111.1" y="58.5">(ADS101x-Q1)</text>
<text x="138" y="58.5">are</text>
<text x="146.7" y="58.5">precision,</text>
<text x="165.5" y="58.5">low-power,</text>
<text x="186.1" y="58.5">12-bit,</text>
<text x="20" y="63.3">•</text>
<text x="111.1" y="62.8">I C-compatible,</text>
<text x="137.8" y="62.8">analog-to-digital</text>
<text x="165.4" y="62.8">converters</text>
<text x="184.3" y="62.8">(ADCs)</text>
<text x="25" y="68">–</text>
<text x="111.1" y="67">offered in VSSOP-10 and UQFN-10 packages. The</text>
<text x="111.1" y="71.2">ADS101x-Q1 incorporate a low-drift voltage reference</text>
<text x="20" y="76.5">•</text>
<text x="25" y="76.5">Noise-free resolution: 12 bit</text>
<text x="111.1" y="75.5">and an oscillator. The ADS1014-Q1 and ADS1015-</text>
<text x="20" y="80.7">•</text>
<text x="25" y="80.7">Wide supply range: 2.0 V to 5.5 V</text>
<text x="111.1" y="79.7">Q1 also incorporate a programmable gain amplifier</text>
<text x="111.1" y="83.9">(PGA) and a digital comparator. These features, along</text>
<text x="20" y="85">•</text>
<text x="25" y="85">Low current consumption: 150 μA</text>
<text x="25" y="89.2">(continuous-conversion mode)</text>
<text x="111.1" y="88.2">with a wide operating supply range, are useful for</text>
<text x="20" y="93.4">•</text>
<text x="25" y="93.4">Programmable data rate:</text>
<text x="111.1" y="92.4">power- and space-constrained, sensor measurement</text>
<text x="20" y="101.9">•</text>
<text x="25" y="97.7">128 SPS to 3.3 kSPS</text>
<text x="25" y="101.9">Single-cycle settling</text>
<text x="111.1" y="96.6">applications.</text>
<text x="20" y="106.1">•</text>
<text x="25" y="106.1">Internal low-drift voltage reference</text>
<text x="111.1" y="107.2">rates</text>
<text x="111.1" y="103">The</text>
<text x="120.6" y="103">ADS101x-Q1</text>
<text x="122.1" y="107.2">up</text>
<text x="129.2" y="107.2">to</text>
<text x="135.4" y="107.2">3300</text>
<text x="144.8" y="103">perform</text>
<text x="146.4" y="107.2">samples</text>
<text x="160.4" y="103">conversions</text>
<text x="162.7" y="107.2">per</text>
<text x="171" y="107.2">second</text>
<text x="182.7" y="103">at</text>
<text x="185.5" y="107.2">(SPS).</text>
<text x="189" y="103">data</text>
<text x="20" y="110.4">•</text>
<text x="25" y="110.4">Internal oscillator</text>
<text x="111.1" y="111.4">The</text>
<text x="119.8" y="111.4">PGA</text>
<text x="129.9" y="111.4">offers</text>
<text x="141.3" y="111.4">input</text>
<text x="151.5" y="111.4">ranges</text>
<text x="164.9" y="111.4">from</text>
<text x="174.6" y="111.4">±256</text>
<text x="185" y="111.4">mV</text>
<text x="193" y="111.4">to</text>
<text x="20" y="114.6">•</text>
<text x="20" y="118.8">•</text>
<text x="25" y="114.6">I C interface: Four pin-selectable addresses</text>
<text x="25" y="118.8">Family of devices:</text>
<text x="111.1" y="115.7">±6.144 V, allowing precise large- and small-signal</text>
<text x="111.1" y="119.9">measurements. The ADS1015-Q1 features an input</text>
<text x="25" y="123.6">–</text>
<text x="30" y="123.6">ADS1013-Q1: 1 single-ended (SE) or</text>
<text x="111.1" y="124.1">multiplexer (MUX) that allows two differential or four</text>
<text x="30" y="127.8">differential input (DE)</text>
<text x="111.1" y="128.4">single-ended input measurements. Use the digital</text>
<text x="25" y="132.1">–</text>
<text x="30" y="136.3">input with comparator and PGA</text>
<text x="30" y="132.1">ADS1014-Q1: 1 single-ended or differential</text>
<text x="111.1" y="132.6">comparator in the ADS1014-Q1 and ADS1015-Q1 for</text>
<text x="111.1" y="136.8">under- and overvoltage detection.</text>
<text x="25" y="140.5">–</text>
<text x="30" y="140.5">ADS1015-Q1: 4 single-ended or 2 differential</text>
<text x="136.2" y="143.2">Package Information</text>
<text x="30" y="144.8">inputs with comparator and PGA</text>
<text x="20" y="157.5">•</text>
<text x="20" y="161.7">•</text>
<text x="20" y="165.9">•</text>
<text x="20" y="170.2">•</text>
<text x="25" y="170.2">General-purpose voltage and current monitoring</text>
<text x="137.6" y="181.1">Device Information</text>
<text x="85.7" y="255.7">Simplified Block Diagrams</text>
</g>
<g font-size="3.5" fill="#00f">
<text x="25" y="63.3">Functional Safety-Capable</text>
<text x="30" y="68">Documentation available to aid functional safety</text>
<text x="30" y="72.3">system design</text>
<text x="25" y="157.5">Camera modules without processing</text>
<text x="25" y="161.7">Automotive center information displays</text>
<text x="25" y="165.9">Automotive cluster displays</text>
</g>
<text font-size="3.2" fill="#00f" x="136.1" y="21.1">ADS1013-Q1, ADS1014-Q1, ADS1015-Q1</text>
<g font-size="2.8">
<text x="114.9" y="147.6">PART NUMBER</text>
<text x="145.3" y="147.6">PACKAGE</text>
<text x="170" y="147.6">PACKAGE SIZE</text>
<text x="116.9" y="155">ADS101x-Q1</text>
<text x="140.2" y="152.5">DGS (VSSOP, 10)</text>
<text x="168.4" y="152.5">3 mm × 4.9 mm</text>
<text x="140.2" y="157.5">NKS (UQFN, 10)</text>
<text x="168.4" y="157.5">2 mm × 1.6 mm</text>
<text x="111.1" y="164.3">(1)</text>
<text x="118.6" y="164.3">For all available packages, see the package option</text>
<text x="118.6" y="167.7">addendum at the end of the data sheet.</text>
<text x="111.1" y="171">(2)</text>
<text x="118.6" y="171">The package size (length × width) is a nominal value and</text>
<text x="118.6" y="174.4">includes pins, where applicable.</text>
<text x="114.9" y="185.5">PART NUMBER</text>
<text x="141" y="185.5">INPUT CHANNELS</text>
<text x="173" y="185.5">FEATURES</text>
<text x="116.9" y="190.4">ADS1013-Q1</text>
<text x="146" y="190.4">1 DE (1 SE)</text>
<text x="180.4" y="190.4">—</text>
<text x="116.9" y="195.4">ADS1014-Q1</text>
<text x="146" y="195.4">1 DE (1 SE)</text>
<text x="170.9" y="195.4">PGA, comparator</text>
<text x="116.9" y="200.3">ADS1015-Q1</text>
<text x="146" y="200.3">2 DE (4 SE)</text>
<text x="170.9" y="200.3">PGA, comparator</text>
<text x="111.1" y="207.1">(1)</text>
<text x="118.6" y="207.1">See the Device Comparison Table for details.</text>
<text x="27.9" y="265.5">An IMPORTANT NOTICE at the end of this data sheet addresses availability, warranty, changes, use in safety-critical applications,</text>
<text x="27.9" y="268.9">intellectual property matters and other important disclaimers. PRODUCTION DATA.</text>
</g>
<g font-size="2.6">
<text x="95.5" y="59.8">A</text>
<text x="112.1" y="61.6">2</text>
<text x="26" y="113.4">2</text>
</g>
<g font-size="2.5">
<text x="143.6" y="24.3">SBAS511E – JULY 2010 – REVISED JULY 2023</text>
<text x="137.7" y="232.1">MUX</text>
<text x="41" y="243.1">ADS1013-Q1</text>
<text x="99.9" y="243.1">ADS1014-Q1</text>
</g>
<text font-size="2.5" fill="#211f1f" x="170.9" y="243.1">ADS1015-Q1</text>
<g font-size="2.1" fill="#00f">
<text x="159.2" y="146.7">(1)</text>
<text x="191" y="146.7">(2)</text>
<text x="188" y="184.6">(1)</text>
</g>
<g font-size="2.1">
<text x="39.6" y="210.5">VDD</text>
<text x="92.1" y="210.5">VDD</text>
<text x="103.1" y="215.6">Comparator</text>
<text x="157.6" y="210.5">VDD</text>
<text x="173.7" y="215.6">Comparator</text>
<text x="30.5" y="221.3">Reference</text>
<text x="31.8" y="218.8">Voltage</text>
<text x="89.2" y="221.3">Reference</text>
<text x="90.5" y="218.8">Voltage</text>
<text x="117.8" y="218.6">ALERT/</text>
<text x="117.8" y="221.1">RDY</text>
<text x="159.8" y="221.3">Reference</text>
<text x="161.1" y="218.8">Voltage</text>
<text x="188.4" y="218.6">ALERT/</text>
<text x="188.4" y="221.1">RDY</text>
<text x="20" y="229.4">AIN0</text>
<text x="31.9" y="229.3">12-Bit</text>
<text x="43.3" y="233.4">Interface</text>
<text x="45.9" y="230.8">I C</text>
<text x="58.8" y="232.3">SCL</text>
<text x="58.8" y="228.1">ADDR</text>
<text x="66.6" y="229.2">AIN0</text>
<text x="77.6" y="231.7">PGA</text>
<text x="90.6" y="229.3">12-Bit</text>
<text x="102" y="233.4">Interface</text>
<text x="104.6" y="230.8">I C</text>
<text x="117.5" y="232.3">SCL</text>
<text x="117.5" y="228.1">ADDR</text>
<text x="148.1" y="231.7">PGA</text>
<text x="161.2" y="229.3">12-Bit</text>
<text x="172.5" y="233.4">Interface</text>
<text x="175.2" y="230.8">I C</text>
<text x="188.1" y="232.3">SCL</text>
<text x="188.1" y="228.1">ADDR</text>
<text x="20" y="234.5">AIN1</text>
<text x="32.5" y="234.3">ADC</text>
<text x="58.8" y="236.2">SDA</text>
<text x="66.6" y="234.5">AIN1</text>
<text x="91.1" y="234.3">ADC</text>
<text x="117.5" y="236.2">SDA</text>
<text x="161.7" y="234.3">ADC</text>
<text x="188.1" y="236.2">SDA</text>
<text x="30.5" y="241.1">Oscillator</text>
<text x="89.5" y="241.1">Oscillator</text>
<text x="160.1" y="241.1">Oscillator</text>
<text x="39.4" y="249.5">GND</text>
<text x="92" y="249.5">GND</text>
<text x="157.5" y="249.5">GND</text>
</g>
<g font-size="2.1" fill="#211f1f">
<text x="126.3" y="227.5">AIN0</text>
<text x="126.3" y="231">AIN1</text>
<text x="126.2" y="237.2">AIN3</text>
<text x="126.3" y="234.3">AIN2</text>
</g>
<g font-size="1.4">
<text x="46.5" y="229.8">2</text>
<text x="105.2" y="229.8">2</text>
<text x="175.8" y="229.8">2</text>
</g>
</svg>
